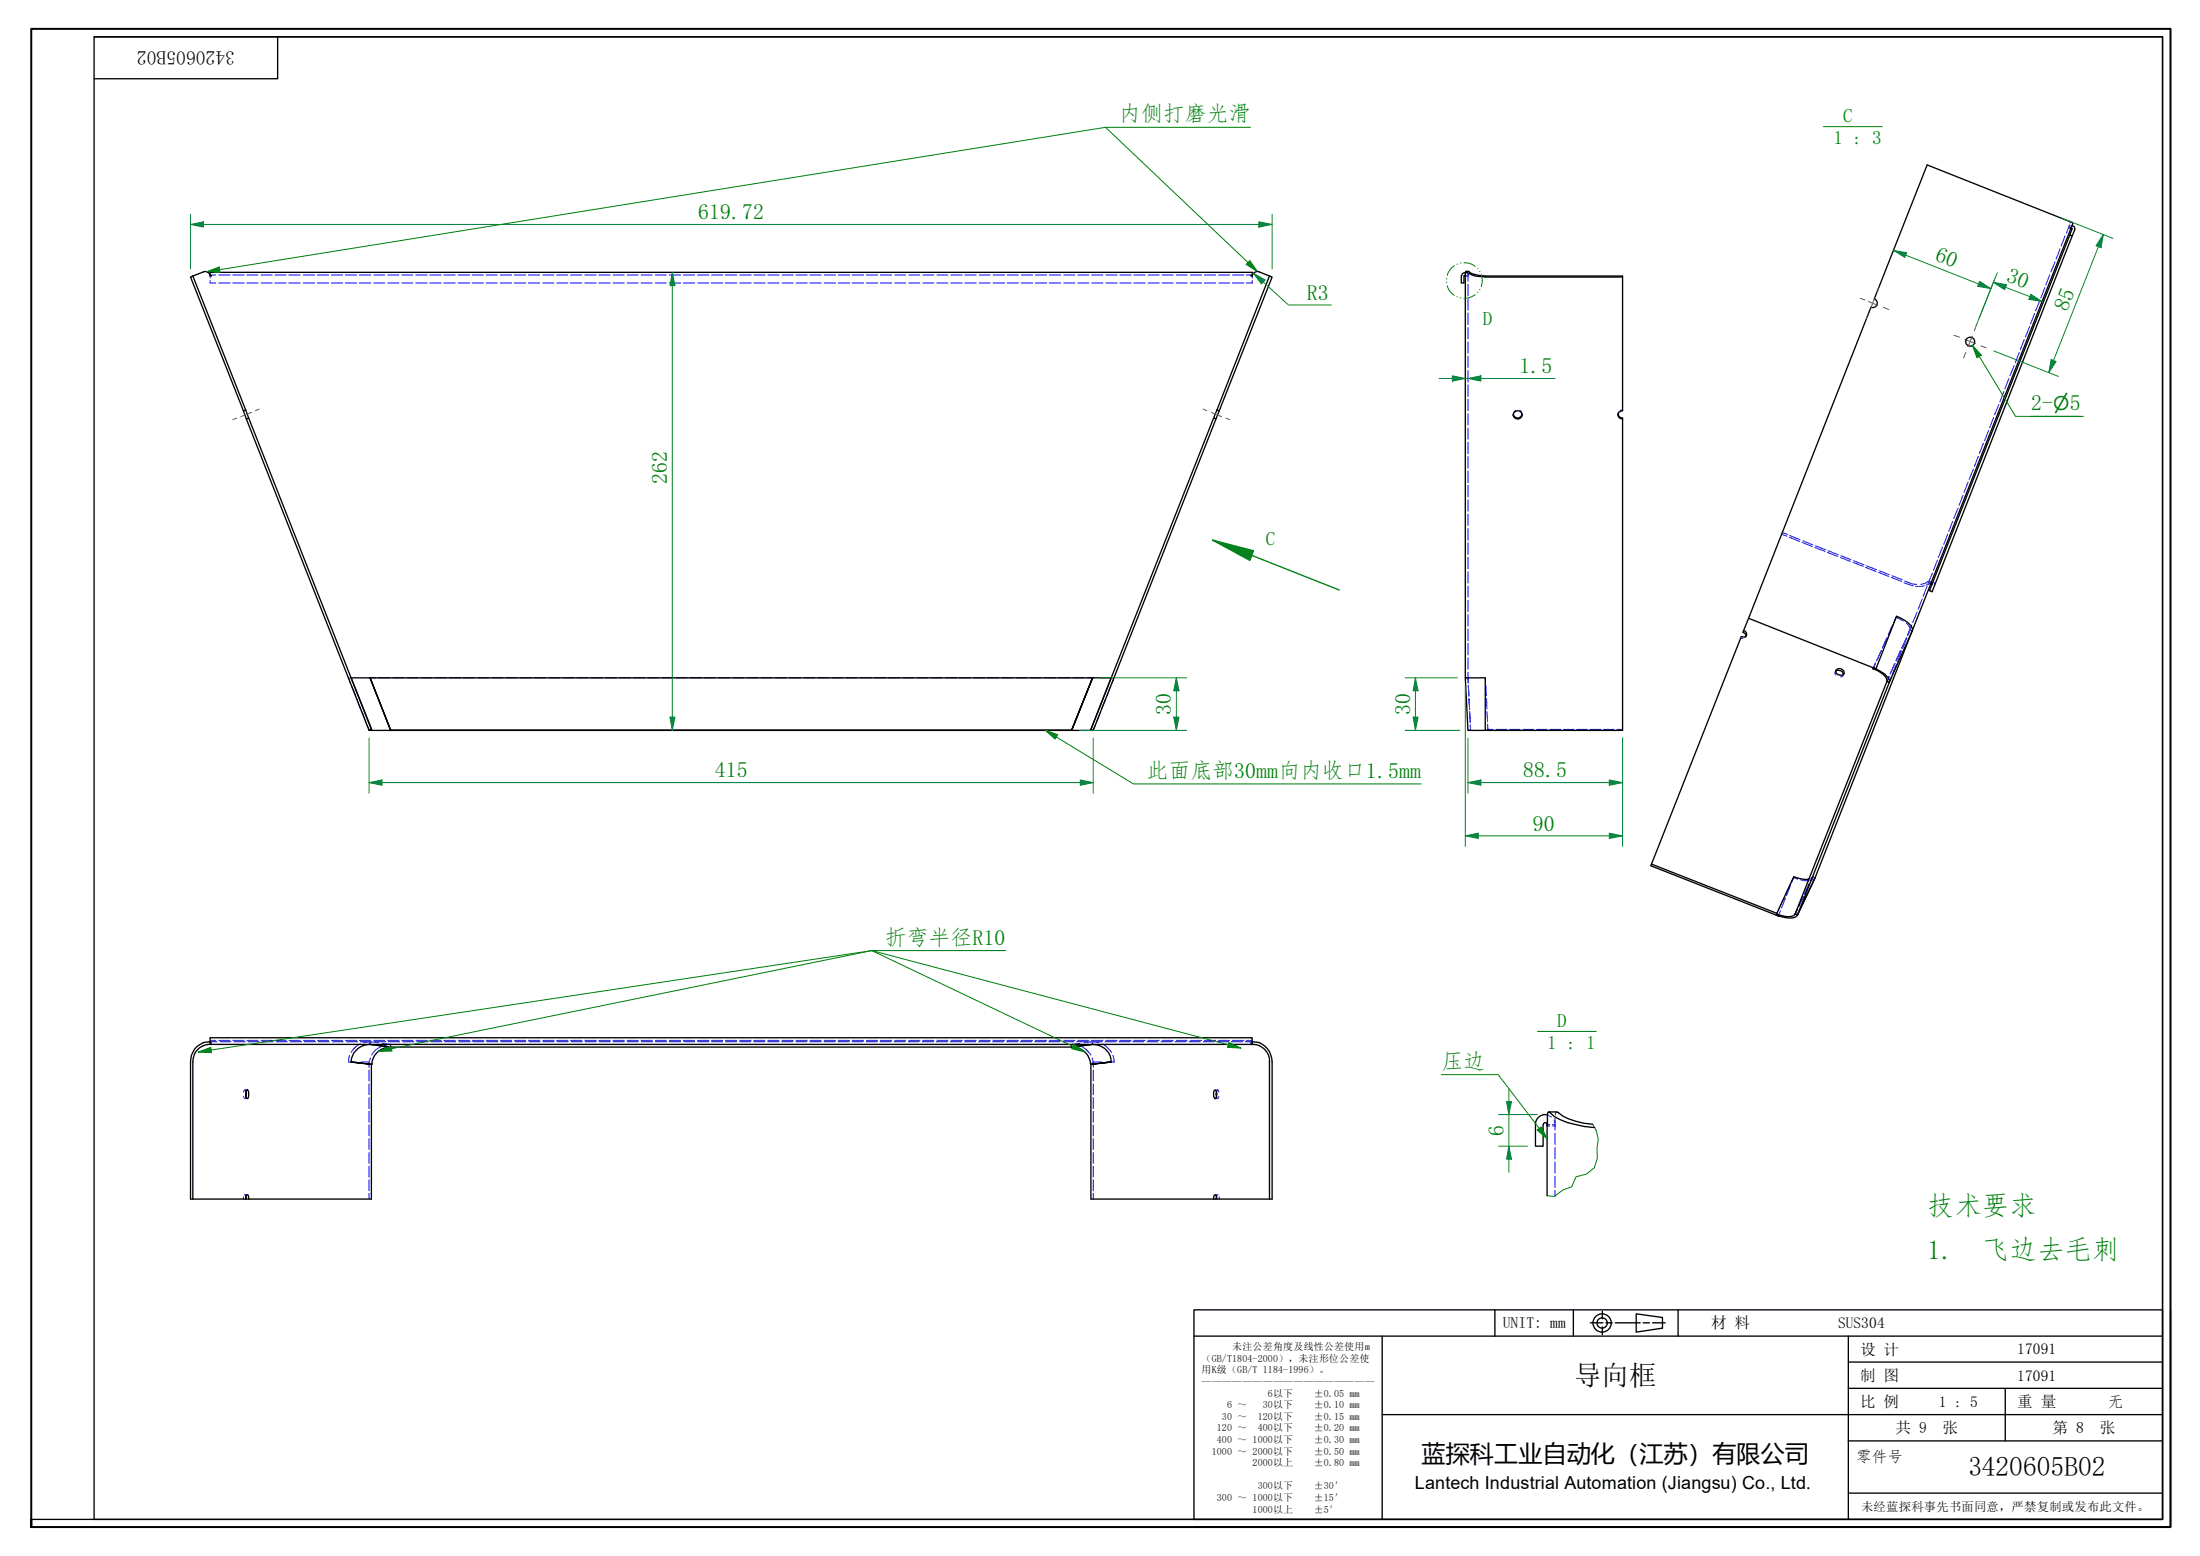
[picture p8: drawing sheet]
<svg xmlns="http://www.w3.org/2000/svg" width="420mm" height="297mm" viewBox="0 0 420 297" stroke-linecap="round" stroke-linejoin="round" font-family="sans-serif">
<g fill="none" stroke="#00f" stroke-width=".19">
<path d="M40.1 53.6v.4h1.1M40.1 52.6v.5M40.1 52.5h1.1M41.8 54h2.1M41.8 52.5h2.1M44.4 54h2.2M44.4 52.5h2.2M47.1 54h2.2M47.1 52.5h2.2M49.8 54h2.2M49.8 52.5h2.2M52.5 54h2.2"/>
<path d="M52.5 52.5h2.2M55.2 54h2.1M55.2 52.5h2.1M57.9 54h2.2M57.9 52.5h2.2M60.6 54h2.1M60.6 52.5h2.1M63.3 54h2.1M63.3 52.5h2.1M66 54h2.1M66 52.5h2.1M68.6 54h2.2"/>
<path d="M68.6 52.5h2.2M71.4 54h2.1M71.4 52.5h2.1M74 54h2.2M74 52.5h2.2M76.7 54h2.2M76.7 52.5h2.2M79.4 54h2.2M79.4 52.5h2.2M82.1 54h2.2M82.1 52.5h2.2M84.8 54h2.1"/>
<path d="M84.8 52.5h2.1M87.5 54h2.2M87.5 52.5h2.2M90.2 54h2.1M90.2 52.5h2.1M92.8 54h2.2M92.8 52.5h2.2M95.6 54h2.1M95.6 52.5h2.1M98.2 54h2.2M98.2 52.5h2.2M100.9 54h2.2"/>
<path d="M100.9 52.5h2.2M103.6 54h2.2M103.6 52.5h2.2M106.3 54h2.2M106.3 52.5h2.2M109 54h2.1M109 52.5h2.1M111.7 54h2.2M111.7 52.5h2.2M114.4 54h2.1M114.4 52.5h2.1M117.1 54h2.1"/>
<path d="M117.1 52.5h2.1M119.8 54h2.1M119.8 52.5h2.1M122.4 54h2.2M122.4 52.5h2.2M125.2 54h2.1M125.2 52.5h2.1M127.8 54h2.2M127.8 52.5h2.2M130.5 54h2.2M130.5 52.5h2.2M133.2 54h2.2"/>
<path d="M133.2 52.5h2.2M135.9 54h2.1M135.9 52.5h2.1M138.6 54h2.1M138.6 52.5h2.1M141.3 54h2.1M141.3 52.5h2.1M144 54h2.1M144 52.5h2.1M146.6 54h2.2M146.6 52.5h2.2M149.4 54h2.1"/>
<path d="M149.4 52.5h2.1M152 54h2.2M152 52.5h2.2M154.7 54h2.1M154.7 52.5h2.1M157.4 54h2.2M157.4 52.5h2.2M160.1 54h2.1M160.1 52.5h2.1M162.8 54h2.1M162.8 52.5h2.1M165.5 54h2.1"/>
<path d="M165.5 52.5h2.1M168.1 54h2.2M168.1 52.5h2.2M170.9 54h2.1M170.9 52.5h2.1M173.5 54h2.2M173.5 52.5h2.2M176.2 54h2.2M176.2 52.5h2.2M178.9 54h2.1M178.9 52.5h2.1M181.6 54h2.2"/>
<path d="M181.6 52.5h2.2M184.3 54h2.1M184.3 52.5h2.1M187 54h2.1M187 52.5h2.1M189.7 54h2.1M189.7 52.5h2.1M192.3 54h2.2M192.3 52.5h2.2M195.1 54h2.1M195.1 52.5h2.1M197.7 54h2.2"/>
<path d="M197.7 52.5h2.2M200.4 54h2.2M200.4 52.5h2.2M203.1 54h2.2M203.1 52.5h2.2M205.8 54h2.2M205.8 52.5h2.2M208.5 54h2.1M208.5 52.5h2.1M211.2 54h2.2M211.2 52.5h2.2M213.9 54h2.1"/>
<path d="M213.9 52.5h2.1M216.5 54h2.2M216.5 52.5h2.2M219.3 54h2.1M219.3 52.5h2.1M221.9 54h2.2M221.9 52.5h2.2M224.7 54h2.1M224.7 52.5h2.1M227.3 54h2.2M227.3 52.5h2.2M230 54h2.2"/>
<path d="M230 52.5h2.2M232.7 54h2.1M232.7 52.5h2.1M235.4 54h2.2M235.4 52.5h2.2M238.1 52.5h1M239.1 52.6v.5M239.1 53.6v.4h-1M279.8 52.7h.2M279.8 52.6h.2M279.8 52.1h.3M280.2 52.7h.2"/>
<path d="M280.2 52.6h.2M280.3 52.4l.1 .2M280.4 52.7v1M280.4 52.2v.4M280.4 52.6v.1M280.4 54.3v2.2M280.4 57v2.2M280.4 59.7v2.3M280.5 51.8l-.1 .2M388.6 59.9l-.8 1.9M389.6 57.4l-.9 2M390.5 54.9l-.7 2"/>
<path d="M391.5 52.4l-.8 2M392.5 50l-.8 1.9M393.4 47.5l-.7 2M394.4 45l-.8 2M395 43.4v.1M395 43.4l.2 .1M395 43.5h.2M395 43.5l-.3 1M395.2 42.9l-.1 .5M395.2 43.2l-.2 .2M395.3 42.2l.1 .4M395.3 43.6l.2 .1"/>
<path d="M395.4 43.5l.1 .1M395.4 43.1h.3M280.4 62.5v2.2M280.4 65.3v2.1M280.4 68v2.2M280.4 70.7v2.2M280.4 73.5v2.2M280.4 76.2v2.2M280.4 79v2.1M289 79v.1M289 79.2h.1M289.4 78.3l-.2 .3-.1 .5"/>
<path d="M290.3 78.3l.4 .7M290.7 79.2h.1M309 79v.1M309 79.2h.1M309.1 78.7v.4M309.9 78.3l-.5 .1M380.7 79.7l-.7 1.9M381.8 77.2l-.9 2M382.7 74.7l-.7 2M383.7 72.2l-.8 2M384.7 69.8l-.8 1.9M385.6 67.3l-.7 2"/>
<path d="M386.6 64.8l-.8 2M387.6 62.3l-.8 2M280.4 81.7v2.2M280.4 84.4v2.2M280.4 87.2v2.2M280.4 89.9v2.2M280.4 92.6v2.3M280.4 95.4v2.2M280.4 98.2v2.1M372.9 99.5l-.7 2M374 97l-.9 2M374.9 94.5l-.8 2"/>
<path d="M375.9 92.1l-.8 1.9M376.9 89.6l-.9 2M377.8 87.1l-.7 2M378.8 84.6l-.8 2M379.8 82.2l-.8 1.9M280.4 100.9v2.2M280.4 103.6v2.2M280.4 106.3v2.3M280.4 109.1v2.2M280.4 111.9v2.1M280.4 114.6v2.2M280.4 117.3v2.3"/>
<path d="M340.2 102l1 .3M340.4 101.6l1 .4M341.7 102.5l2 .9M341.8 102.2l2 .8M344.2 103.6l1.9 .7M344.3 103.2l1.9 .8M346.6 104.5l2 .8M346.7 104.2l2 .8M349 105.5l2 .7M349.1 105.1l2 .8M351.5 106.4l1.9 .8M351.6 106.1l1.9 .8"/>
<path d="M353.9 107.4l2 .7M354 107l2 .8M356.3 108.3l2 .8M356.4 108l2 .8M358.8 109.3l1.9 .7M358.9 109l1.9 .7M361.2 110.2l2 .8M361.3 109.9l2 .8M361.4 119.3l-.8 2M361.5 119.3l-.9 1.9M363.5 118.5l-1.4-.7-.4 1M363.6 111.2l1.8 .6"/>
<path d="M363.7 110.9a4.7 4.7 0 0 0 2.4 .7M364.1 119l.3 .2a.98 .98 0 0 1 .3 1.1M365.1 119.3l-.4 1M366.1 116.8l-.8 2M367.1 114.3l-.8 2M367.5 111.8l-.3 .1h-1.4M368 111.9l-.7 1.9M368.2 111.4h.1M368.2 111.4h.2M368.3 110.9l-.6 .5-.9 .2M368.3 111.3l-.1 .1M368.3 111.3l.1 .1"/>
<path d="M368.3 111.2l.2 .1M368.4 111l-.1 .3M368.4 110.9l.2 .1M368.6 111.4l.1 .2M368.6 111.5l.1 .1M368.6 111.4l.1 .1M368.7 111.5h.1M368.7 111.5v.1M368.7 111l-.4 .3M368.7 111h.2M368.8 111.1l-.9 .6M368.9 111.2l-.2 .2"/>
<path d="M369.1 109.4l-.9 2M369.3 111.2l.2 .4-.1 .2M370 106.9l-.7 2M371 104.4l-.8 2M372 102l-.8 1.9M66.7 129.4h-.2l.4 1M66.9 129.4h.2M67.1 130.9l.8 2M68.1 133.4l.8 2M69.2 135.9l.7 2M70.1 138.4l.4 1M70.7 129.4h.1"/>
<path d="M70.7 129.4h1.1M72.3 129.4h2.1M75 129.4h2.2M77.7 129.4h2.2M80.4 129.4h2.1M83.1 129.4h2.2M85.8 129.4h2.2M88.5 129.4h2.2M91.2 129.4h2.2M93.9 129.4h2.2M96.6 129.4h2.2M99.3 129.4h2.2"/>
<path d="M102 129.4h2.2M104.8 129.4h2.1M107.4 129.4h2.2M110.2 129.4h2.1M112.8 129.4h2.3M115.6 129.4h2.1M118.3 129.4h2.2M121 129.4h2.1M123.7 129.4h2.2M126.4 129.4h2.2M129.1 129.4h2.2M131.8 129.4h2.2"/>
<path d="M134.5 129.4h2.2M137.2 129.4h2.2M140 129.4h2.1M142.6 129.4h2.2M145.4 129.4h2.1M148 129.4h2.2M150.7 129.4h2.2M153.5 129.4h2.1M156.1 129.4h2.2M158.9 129.4h2.1M161.5 129.4h2.2M164.3 129.4h2.1"/>
<path d="M167 129.4h2.2M169.7 129.4h2.1M172.4 129.4h2.2M175.1 129.4h2.1M177.8 129.4h2.2M180.5 129.4h2.2M183.2 129.4h2.2M185.9 129.4h2.2M188.6 129.4h2.2M191.3 129.4h2.2M194.1 129.4h2.1M196.7 129.4h2.2"/>
<path d="M199.5 129.4h2.1M202.1 129.4h2.2M204.9 129.4h2.1M207.6 129.4h1.1M208.7 129.4h.1M209.2 138.4l-.4 1M210.2 135.9l-.8 2M211.2 133.4l-.8 2M212.2 130.9l-.8 2M212.2 129.4h.2M212.6 129.4h.2l-.5 1M279.8 129.4h.2"/>
<path d="M280.2 129.4h.2M280.4 120.1v2.2M280.4 122.8v2.2M280.4 125.6v2.1M280.4 128.3v1.1M280.4 129.4v1M280.4 130.9l.1 2M280.5 133.4l.2 2M280.5 139.4h-.1M280.7 139.4h.2M280.7 135.9l.1 2M280.8 138.4l.1 1"/>
<path d="M283.7 139.4h.1M283.7 129.4v1M283.8 130.9v1.9M283.9 133.3l.1 2M284 135.8l.1 1.9M284 139.4h.2M284.1 138.2l.1 1.1M284.2 139.4h.1M284.2 139.2h1M285.7 139.2h2.1M288.3 139.2h2M290.8 139.2h2.1"/>
<path d="M293.4 139.2h2.1M296 139.2h2.1M298.6 139.2h2M301.1 139.2h2M303.7 139.2h2.1M306.3 139.2h2M308.8 139.2h1.1M332.4 121.8l.5 .1M333.4 121.4l-.2 .4M333.4 121.5v.1M333.6 121.3h-.1M350.5 128.2v.1"/>
<path d="M350.6 128.1a.52 .52 0 0 0 0 .8M350.6 128v.1M352 128.7l-.1 .4-.4 .1M352 128.8v.1M352.2 128.6l-.1 .1M358.1 126.7l-.4 1M358.2 126.5l-.4 1M359.3 124.2l-.9 2M359.3 124.1l-.8 1.9M360.4 130.1h.1M360.4 130.1l.1 .1M360.4 121.8l-.9 1.9"/>
<path d="M360.4 121.7l-.9 1.9M360.8 129.1l-.4 1M361.2 129.3l-.4 1-.1-.1M361.9 126.7l-.9 1.9M362.1 126.2l.9-2-.9 2M362.2 126.8l-.8 2M363.2 124.3l-.8 2M364.1 121.7l-.9 2M364.2 121.8l-.9 2M364.7 120.3h.1M364.7 120.3h.2zM364.7 120.3l-.4 1z"/>
<path d="M364.7 120.3l-.3 1M365.1 120.4h.1M339.2 174.5l.1 .2M339.3 174.4h.1M339.7 174.8h.1M339.7 174.9h.1M339.8 173.4l-.5 1.1M340 173.8l-.3 1h-.2M340.9 171.1l-.9 1.9M341 171.4l-.8 1.9M341.9 169l-.7 1.9M341.9 168.8l-.8 1.8"/>
<path d="M342.6 167.4l-.5 .9M343.3 173.5l-.5 1 .5-.9M343.3 167.8l-.8-.2-.4 .9M343.8 167.9l1.7 .2M344.4 171.2l-.9 1.9M344.4 171.1l-.9 1.9M345.5 168.8l-.9 1.9M345.8 167.8h-.4M346.2 167.3l.1 .1h-.1l-.4 .9 .4-.9-.2 .2M346.5 167.5l.1 .1-.1 .2-.6 .3M40.1 198.6h1.1M40.2 199.2v.2"/>
<path d="M40.3 198.9h-.2l.1 .2M40.4 199.2v.2M41.5 198.9h-1.2l.1 .2M41.8 198.6h2.1M42 198.9h2.1M44.4 198.6h2.2M44.7 198.9h2.2M47.1 198.6h2.2M47.4 198.9h2.1M49.8 198.6h2.2M50 198.9h2.2M52.5 198.6h2.2"/>
<path d="M52.8 198.9h2.1M55.2 198.6h2.1M55.4 198.9h2.2M57.9 198.6h2.2M58.1 198.9h2.2M60.6 198.6h2.1M60.8 198.9h2.1M63.3 198.6h2.1M63.5 198.9h2.1M66 198.6h2.1M66.2 198.9h2.1M68.6 198.6h2.2"/>
<path d="M68.8 199.3a3.2 3.2 0 0 0-1.7 1.6M68.8 198.9h2.2M70.7 198.9l-1.3 .2M70.7 199.2v.2zM70.7 198.9l1.6 .2M70.7 198.9v.2M71.4 198.6h2.1M71.5 198.9h2.2M72.8 199.8a3.5 3.5 0 0 0-1.8 1.6M73 199.2l1.6 .2M74 198.6h2.2M74.2 198.9h2.1"/>
<path d="M74.6 199.4l-1.2 .2M74.6 199.4v.2M74.6 199.7v.2M76.7 198.6h2.2M76.9 198.9h2.2M79.4 198.6h2.2M79.6 198.9h2.1M82.1 198.6h2.2M82.2 198.9h2.2M84.8 198.6h2.1M84.9 198.9h2.2M87.5 198.6h2.2"/>
<path d="M87.6 198.9h2.2M90.2 198.6h2.1M90.3 198.9h2.2M92.8 198.6h2.2M93 198.9h2.1M95.6 198.6h2.1M95.6 198.9h2.2M98.2 198.6h2.2M98.4 198.9h2.1M100.9 198.6h2.2M101 198.9h2.2M103.6 198.6h2.2"/>
<path d="M103.7 198.9h2.2M106.3 198.6h2.2M106.4 198.9h2.1M109 198.6h2.1M109.1 198.9h2.1M111.7 198.6h2.2M111.8 198.9h2.1M114.4 198.6h2.1M114.4 198.9h2.2M117.1 198.9h2.2M117.1 198.6h2.1M119.8 198.6h2.1"/>
<path d="M119.8 198.9h2.1M122.4 198.6h2.2M122.5 198.9h2.2M125.2 198.9h2.1M125.2 198.6h2.1M127.8 198.9h2.2M127.8 198.6h2.2M130.5 198.6h2.2M130.6 198.9h2.1M133.2 198.9h2.2M133.2 198.6h2.2M135.9 198.9h2.1"/>
<path d="M135.9 198.6h2.1M138.6 198.9h2.1M138.6 198.6h2.1M141.3 198.9h2.1M141.3 198.6h2.1M144 198.9h2.1M144 198.6h2.1M146.6 198.9h2.2M146.6 198.6h2.2M149.3 198.9h2.1M149.4 198.6h2.1M152 198.9h2.1"/>
<path d="M152 198.6h2.2M154.7 198.9h2.1M154.7 198.6h2.1M157.4 198.9h2.1M157.4 198.6h2.2M160 198.9h2.2M160.1 198.6h2.1M162.8 198.9h2M162.8 198.6h2.1M165.4 198.9h2.2M165.5 198.6h2.1M168.1 198.9h2.1"/>
<path d="M168.1 198.6h2.2M170.8 198.9h2.1M170.9 198.6h2.1M173.5 198.9h2.1M173.5 198.6h2.2M176.1 198.9h2.2M176.2 198.6h2.2M178.8 198.9h2.2M178.9 198.6h2.1M181.5 198.9h2.1M181.6 198.6h2.2M184.2 198.9h2.1"/>
<path d="M184.3 198.6h2.1M186.9 198.9h2.1M187 198.6h2.1M189.5 198.9h2.2M189.7 198.6h2.1M192.2 198.9h2.2M192.3 198.6h2.2M194.9 198.9h2.1M195.1 198.6h2.1M197.6 198.9h2.2M197.7 198.6h2.2M200.3 198.9h2.1"/>
<path d="M200.4 198.6h2.2M202.9 198.9h2.2M203.1 198.6h2.2M204.7 199.4l1.2 .2M204.7 199.4v.2M204.7 199.7v.2M205.6 198.9h2.2M205.8 198.6h2.2M206.2 199.2l-1.5 .2M206.5 199.8a4.3 4.3 0 0 1 1.8 1.6M207.1 199.1l1.6-.2v.2v-.2l1.2 .2M208.3 198.9h2.2"/>
<path d="M208.5 198.6h2.1M208.7 199.2v.2zM210.4 199.3a3.5 3.5 0 0 1 1.9 1.6M211 198.9h2.2M211.2 198.6h2.2M213.7 198.9h2.1M213.9 198.6h2.1M216.3 198.9h2.2M216.5 198.6h2.2M219.1 198.9h2.1M219.3 198.6h2.1M221.7 198.9h2.2"/>
<path d="M221.9 198.6h2.2M224.4 198.9h2.2M224.7 198.6h2.1M227.1 198.9h2.1M227.3 198.6h2.2M229.8 198.9h2.1M230 198.6h2.2M232.5 198.9h2.1M232.7 198.6h2.1M235.1 198.9h2.2M235.4 198.6h2.2M237.8 198.9h1.2"/>
<path d="M238.1 198.6h1M238.9 199.2v.2h.1M239 198.9h-.1v.2M239.1 198.9h.1M239.1 198.9v.2M239.1 199.2v.2M46.5 209.3l.3 .4 .2-.3M46.7 209.7h.2M46.7 208.1h.2M47 208.3l-.1-.2h-.2l-.2 .4M47.1 209.7h.1M47.1 208.1h.1"/>
<path d="M66.7 201.5l-.2 1.2h1.6M69 202.7h1.5v.2M70.5 203.2h.2zM70.5 202.7v1.1M70.5 204.3v2.1M70.5 206.9v2.1M70.5 209.5v2.1M70.5 212.1v2.1M70.5 214.7v2.1M70.5 217.3v2.1M70.7 202l-.2 1.2M70.8 203.2h.1h-.1"/>
<path d="M208.3 203.2h.2M208.6 202l.2 1.2M208.7 203.2h.1h-.1M208.8 203.2h.1M208.8 204.3v2.1M208.8 206.9v2.1M208.8 209.5v2.1M208.8 212.1v2.1M208.8 214.7v2.1M208.8 217.3v2.1M210.4 202.7h-1.6v1.1M212.5 201.5l.3 1.2h-1.6"/>
<path d="M232.1 209.7h.1M232.1 208.1h.1M232.3 208.3l.3-.2 .2 .4M232.4 209.7h.1M232.4 208.1h.1M232.8 209.3l-.3 .4-.2-.3M295.5 214.9h.5M295.5 214.7h.5M295.5 212.8l.8 .4M296.5 214.9h.5M296.5 214.7h.5M296.8 213.9l.2 .8"/>
<path d="M297 213.5v.9M297 214.7v1.1M297 216.3v2.2M297 219.1v2.1M297.3 212.3l-.2 .1v.4M46.5 228.5v.4M46.9 228.1h-.2l.3 .2M47.1 228.1h.1M70.5 220v2.1M70.5 222.6v2.1M70.5 225.2v2.1M70.5 227.8v1.1"/>
<path d="M208.8 220v2.1M208.8 222.6v2.1M208.8 225.2v2.1M208.8 227.8v1.1M232.1 228.1h.1M232.4 228.1h.1M232.6 228.1l-.3 .2M232.8 228.5l.1 .4M297 221.8v2.2M297 224.5v2.2M297 227.3v1"/>
</g>
<g fill="none" stroke="#000" stroke-width=".25">
<path d="M36.8 52.7l2-.8a1.04 1.04 0 0 1 1.4 .8l.2-.1h-.3v-.6h199v.6h-.2l.2 .1a.99 .99 0 0 1 1.4-.8l1.9 .8M36.8 52.7l-.4 .2 10.1 25.5M36.8 52.7l10.1 25.6M279.1 52.6v1.4h.5v-1.4M279.7 52.7h.1M279.9 52.1l-.5 .1-.3 .5M280 51.8h.5a4.3 4.3 0 0 0 3.2 .9h26.2v25.7a.8 .8 0 0 0-.9 .8 .8 .8 0 0 0 .9 .8M309.9 52.9h-26.2a6.6 6.6 0 0 1-3.8-1l-.1 77.5h3.9v10M357.9 57.1l10.1-25.6 27.9 11-30.7 77.9M358 57.1a.86 .86 0 0 1 .5 1.1 .86 .86 0 0 1-1.2 .5l-23.4 59.3M395.3 44.9l-26.8 67.9 .5 .2 26.7-67.9M395.5 43.6v.1"/>
<path d="M395.5 43.7h.1M395.7 43.1a.57 .57 0 0 1 .5 .8l-.5 1.2-.4-.2 .4-1.2v-.2l-.2 .1M46.5 78.4l.4-.1 .6 1.5-.4 .2zM47.5 79.8l23.4 59.4-.4 .2-23.4-59.4M231.8 79.8l-23.5 59.4 .5 .2 23.4-59.4M232.4 78.3l10-25.6 .6 .2-10.1 25.5M232.4 78.3l-.6 1.5 .4 .2 .7-1.6M232.4 78.3l.5 .1M289.1 79.1a.84 .84 0 0 0 .8 .7 .84 .84 0 0 0 .8-.7M309.1 79.1a.76 .76 0 0 0 .8 .7v59.6h-26.2M333.9 118l24.4 9.7 3.9-10a4.4 4.4 0 0 1 3.1 2.5l-.1 .2M333.9 118l-.9 2.4"/>
<path d="M368.7 111.5h.3v.1M70.7 129.4h-3.6l4 10h-.6M70.7 129.4l3.9 10h-3.5M70.7 129.4h.1M70.7 129.4l3.9 10M70.7 129.4h138M74.6 139.4h.1M74.6 139.4h133.7M74.6 139.4h130.1M204.7 139.4h.1M208.7 129.4h.1M208.7 129.4l-4 10"/>
<path d="M208.7 129.4l-4 10 4-10h3.5l-3.9 10h.5M279.8 129.4l.6 10h3.3M333 120.4a.65 .65 0 0 1 .6 .9 .65 .65 0 0 1-1.1 .2l-17.1 43.5M333 120.4l-.1 .3a.77 .77 0 0 1 .5 .7M350.6 128.1a.96 .96 0 0 1 1.4 .6M350.8 127.8a.81 .81 0 0 1 1 0 .81 .81 0 0 1 .2 1 .96 .96 0 0 1-1.4-.8zM360.4 130.1v-.3a3.6 3.6 0 0 0-2.7-2.1l.1-.2 1.2 .6a3.7 3.7 0 0 1 1.9 1.9l-17.6 44.7M360.4 130.1l-17.6 44.4M365.2 120.4l-4.4 9.9-.4-.2M365.2 120.4l-18.6 47.2M315.4 165l23.9 9.4M315.4 165l-.1 .3 24.4 9.6"/>
<path d="M339.3 174.5l1.6 .4 .9 .1a1.14 1.14 0 0 0 1-.5M339.7 174.9h.1M342.8 174.5l.5 .2M345.4 167.8h-1.2l-1.6-.4-3.4 7.3 2.4 .5a1.64 1.64 0 0 0 1.7-.5M346.6 167.6l-3.3 7.1M346.6 167.6l-3.3 7.1-.5-.2M40.1 198.9a3.6 3.6 0 0 0-3.7 3.8v26.2h10.5a.6 .6 0 0 1 .3-.8 .68 .68 0 0 1 .3 .8M40.4 199.4h-.3v-1.3h199v1.3M70.7 199.4a3.5 3.5 0 0 0-3.6 3.3M70.7 199.4l3.9 .5a3.4 3.4 0 0 0-3.5 3.3M70.7 199.4l3.9 .5h130.1M204.7 199.9a3.4 3.4 0 0 1 3.6 3.3"/>
<path d="M208.7 199.4a3.4 3.4 0 0 1 3.5 3.3M208.7 199.4l-4 .5M239.1 198.9h.4a3.5 3.5 0 0 1 3.4 3.1l.1 26.9h-10.6l-.1-.6-.2-.2a.6 .6 0 0 0-.3 .8M239.1 199.4h.1M47 208.3l.2-.2a1.47 1.47 0 0 1 0 1.6 1.27 1.27 0 0 1-.2-1.4zM47 208.3v1.1M67.1 202.7l4 .5zM70.9 203.2v25.7h-23.8l-.1-.6M208.3 203.2l3.9-.5zM208.3 203.2v25.7h23.9l.1-.6M232 208.1h.1a1.23 1.23 0 0 1 0 1.6 1.19 1.19 0 0 1-.1-1.6zM232.3 208.3l-.1 .6 .1 .5"/>
<path d="M294.8 214.6a.35 .35 0 0 1 .3-.3 .35 .35 0 0 1 .4 .3v13.7M295.5 214.7v.2v-2.1l.2-.5h.2a8 8 0 0 0 5 2.4l1.7 .4 1.9 .2M295.5 212.8a1.87 1.87 0 0 0-2.3 1.8v4.2h1.5v-4.1M295.8 212.3h1.7a11 11 0 0 0 6.7 2.3M36.8 228.9v-26.2a3.3 3.3 0 0 1 3.6-3.3h199.1a3.2 3.2 0 0 1 2.9 3.3v26.2"/>
<circle cx="289.8" cy="79.2" r=".83"/>
<circle cx="376.3" cy="65.2" r=".86"/>
</g>
<path d="M348.2 24.2h11.3M293.6 196.9h11.3" fill="none" stroke="#008000" stroke-width=".19"/>
<path d="M304.2 214.6a5.1 5.1 0 0 1 .8 4.6l.1 1.9-.6 1.8-1.5 1.2-2 .5-.8 2-1.8 .6-1.5 1.2-1.4-.1" fill="none" stroke="#008000" stroke-width=".19"/>
<path d="M231.6 103.1l7.5 2.9" fill="none" stroke="#008000" stroke-width=".25"/>
<path d="M231.6 103.1l7.8 2-.7 1.9z" fill="#008000"/>
<path d="M231.6 103.1l7.8 2-.7 1.9zM239.1 106l16.7 6.6" fill="none" stroke="#008000" stroke-width=".25"/>
<g fill="none" stroke="#008000" stroke-width=".19">
<path d="M276.3 53.1v.2M276.3 53.8v.2M276.4 54.5a2.67 2.67 0 0 0 1.3 1.9M277.7 50.7a3.1 3.1 0 0 0-1.3 1.9M278.3 56.6v.1M278.3 50.4v.1M278.9 50.2h.1M278.9 56.9h.1M279.6 50.2a3.4 3.4 0 0 1 2.1 .6M281.7 56.2a3.3 3.3 0 0 1-2.1 .7M282.2 51.2l.1 .1M282.3 55.8l-.1 .1"/>
<path d="M282.6 51.8v.1M282.6 55.2v.1M282.9 52.4a3.5 3.5 0 0 1 0 2.3"/>
</g>
<path d="M6 291.5v-1.4v1.4M6 290.1v-284.6h408.5v286h-408.5" fill="none" stroke="#000" stroke-width=".38"/>
<path d="M18 7h395v283.1h-395zM18 7h395M53 7v8h-35M413 7v283.1h-407" fill="none" stroke="#000" stroke-width=".25"/>
<g fill="none" stroke="#000" stroke-width=".25">
<path d="M228 250h185v40.1h-185zM228 255.1h185M264 255.1v35M285.5 250v5.1M300.5 250v5.1M303.7 252.5h2.4M306 250.3v1.5M306 253.3v1.5M306.7 252.5h1.2M308.5 252.5h4.7M312.5 250.8l5 .7v2l-5 .8zM313.8 252.5h1.2"/>
<path d="M315.6 252.5h2.4M320.5 250v5.1M353 255.1v35M414.5 250v41.5h-186.5M264 270.1h149M353 275.1h60M353 265h60M353 260h60M383 265v10.1M353 285h60"/>
<circle cx="306" cy="252.6" r="1.75"/>
<circle cx="306" cy="252.6" r=".98"/>
</g>
<path d="M45.2 79.8l-.8 .3M46.9 79.2l-.9 .4M48 78.7l-.9 .4M49.5 78.1l-.7 .3M229.7 78.1l.8 .3M231.3 78.7l.9 .4M232.4 79.2l.9 .4M234.1 79.8l.8 .3" fill="none" stroke="#f00" stroke-width=".19"/>
<g fill="none" stroke="#f00" stroke-width=".19">
<path d="M355.3 56.9l.8 .4M356.8 59.9l-.4 1M356.9 57.6l.7 .3M357.6 57.9l-.3 1M357.6 57.9l1 .4M358.1 56.8l-.5 1.1M358.8 54.8l-.3 1M359.7 58.7l1 .4M373.1 64l1.1 .4M375.2 64.8l2.1 .8M375.4 67.3l-.4 1M376.7 64.2l-.8 2"/>
<path d="M377.4 62.1l-.3 1.1M378.3 66l1 .4"/>
</g>
<path d="M401.7 44.8l-1 2.3" fill="none" stroke="#00803f" stroke-width=".19"/>
<path d="M401.7 44.8l-.4 2.5-1-.4z" fill="#00803f"/>
<path d="M401.7 44.8l-.4 2.5-1-.4zM392.2 68.8l-.9 2.3" fill="none" stroke="#00803f" stroke-width=".19"/>
<path d="M391.7 68.6l1 .4-1.4 2.1z" fill="#00803f"/>
<path d="M393.8 41.6l9.7 3.9M400.7 47.1l-8.5 21.7M380.7 67l12.4 4.9M391.7 68.6l1 .4-1.4 2.1z" fill="none" stroke="#00803f" stroke-width=".19"/>
<path d="M376.7 65.9l1.3 2.2M387.9 79.5h9.5" fill="none" stroke="#008000" stroke-width=".19"/>
<path d="M376.7 65.9l1.7 1.9-.8 .5z" fill="#008000"/>
<path d="M376.7 65.9l1.7 1.9-.8 .5zM378 68.1l6.9 11.4h13" fill="none" stroke="#008000" stroke-width=".19"/>
<path d="M280.4 72.2h2.4" fill="none" stroke="#00803f" stroke-width=".19"/>
<path d="M280.4 72.2l2.4-.5v1.1z" fill="#00803f"/>
<path d="M277.4 72.2h2.4M280.4 72.2l2.4-.5v1.1z" fill="none" stroke="#00803f" stroke-width=".19"/>
<path d="M277.4 71.7l2.4 .5-2.4 .6z" fill="#00803f"/>
<path d="M274.8 72.2h2.6M277.4 71.7l2.4 .5-2.4 .6zM279.8 72.2h.6M282.8 72.2h14.2M288.2 218.8v2.5" fill="none" stroke="#00803f" stroke-width=".19"/>
<path d="M288.2 218.8l.5 2.5h-1z" fill="#00803f"/>
<path d="M288.2 218.8l.5 2.5h-1zM288.2 210.3v2.5" fill="none" stroke="#00803f" stroke-width=".19"/>
<path d="M287.7 210.3h1l-.5 2.5z" fill="#00803f"/>
<path d="M286.2 218.8h5.5M286.2 212.8h7.4M287.7 210.3h1l-.5 2.5zM288.2 207.8v2.5M288.2 212.8v6M288.2 221.3v2.5" fill="none" stroke="#00803f" stroke-width=".19"/>
<path d="M293.9 215.4l1.6 2" fill="none" stroke="#008000" stroke-width=".19"/>
<path d="M293.6 215.7l.8-.6 1.1 2.3z" fill="#008000"/>
<path d="M275.3 205.2h10.8l7.8 10.2M293.6 215.7l.8-.6 1.1 2.3z" fill="none" stroke="#008000" stroke-width=".19"/>
<path d="M36.4 42.8h2.5" fill="none" stroke="#00803f" stroke-width=".19"/>
<path d="M36.4 42.8l2.5-.5v1.1z" fill="#00803f"/>
<path d="M36.4 42.8l2.5-.5v1.1zM240.4 42.8h2.6" fill="none" stroke="#00803f" stroke-width=".19"/>
<path d="M240.4 42.3l2.6 .5-2.6 .6z" fill="#00803f"/>
<path d="M36.4 40.9v10.5M38.9 42.8h201.5M240.4 42.3l2.6 .5-2.6 .6zM243 40.9v10.5M70.5 149.4h2.5" fill="none" stroke="#00803f" stroke-width=".19"/>
<path d="M70.5 149.4l2.5-.5v1z" fill="#00803f"/>
<path d="M70.5 149.4l2.5-.5v1zM206.3 149.4h2.5" fill="none" stroke="#00803f" stroke-width=".19"/>
<path d="M206.3 148.9l2.5 .5-2.5 .5z" fill="#00803f"/>
<path d="M128.4 136.9v2.5M70.5 140.9v10.5M73 149.4h133.3M206.3 148.9l2.5 .5-2.5 .5zM208.8 140.9v10.5" fill="none" stroke="#00803f" stroke-width=".19"/>
<path d="M128 136.9h.9l-.5 2.5z" fill="#00803f"/>
<path d="M128.4 52v2.5M128 136.9h.9l-.5 2.5z" fill="none" stroke="#00803f" stroke-width=".19"/>
<path d="M128.4 52l.5 2.5h-.9z" fill="#00803f"/>
<path d="M128.4 52l.5 2.5h-.9zM128.4 54.5v82.4M387.7 56.6l2.3 1" fill="none" stroke="#00803f" stroke-width=".19"/>
<path d="M387.9 56.2l2.1 1.4-2.5-.5z" fill="#00803f"/>
<path d="M380.7 53.9l2.3 .9M387.9 56.2l2.1 1.4-2.5-.5z" fill="none" stroke="#00803f" stroke-width=".19"/>
<path d="M380.7 53.9l2.5 .4-.4 1z" fill="#00803f"/>
<path d="M377.9 54.2l2.3 .9M380.7 53.9l2.5 .4-.4 1zM381.4 52.1l-3.4 8.6M383 54.8l4.7 1.8" fill="none" stroke="#00803f" stroke-width=".19"/>
<path d="M378.1 53.7l2.1 1.4-2.5-.4z" fill="#00803f"/>
<path d="M361.6 47.8l2.3 .9M378.1 53.7l2.1 1.4-2.5-.4z" fill="none" stroke="#00803f" stroke-width=".19"/>
<path d="M361.6 47.8l2.5 .4-.3 .9z" fill="#00803f"/>
<path d="M361.6 47.8l2.5 .4-.3 .9zM363.9 48.7l14 5.5M380.9 53.3l-3.5 8.8" fill="none" stroke="#00803f" stroke-width=".19"/>
<path d="M74.7 200.2l-2.4 .5" fill="none" stroke="#008000" stroke-width=".19"/>
<path d="M72.3 200.7l2.3-1 .3 .9z" fill="#008000"/>
<path d="M166.5 181.5l-91.8 18.7M40.3 200.5l-2.5 .3M72.3 200.7l2.3-1 .3 .9z" fill="none" stroke="#008000" stroke-width=".19"/>
<path d="M37.8 200.8l2.5-.9 .1 1.1z" fill="#008000"/>
<path d="M166.5 181.5l-126.2 19M204.9 199.8l2.3 1M37.8 200.8l2.5-.9 .1 1.1z" fill="none" stroke="#008000" stroke-width=".19"/>
<path d="M205.1 199.3l2.1 1.5-2.5-.6z" fill="#008000"/>
<path d="M166.5 181.5l38.4 18.3M205.1 199.3l2.1 1.5-2.5-.6zM234.6 199.4l2.4 .7" fill="none" stroke="#008000" stroke-width=".19"/>
<path d="M234.7 199l2.3 1.1-2.6-.2z" fill="#008000"/>
<path d="M192.1 181.5h-25.6l68.1 17.9M234.7 199l2.3 1.1-2.6-.2z" fill="none" stroke="#008000" stroke-width=".19"/>
<path d="M239.4 52.2l1.8 1.6" fill="none" stroke="#00803f" stroke-width=".19"/>
<path d="M239.4 52.2l2.2 1.3-.7 .7z" fill="#00803f"/>
<path d="M239.4 52.2l2.2 1.3-.7 .7zM241.2 53.8l-1-1 5.9 5.4h8.2" fill="none" stroke="#00803f" stroke-width=".19"/>
<path d="M41.9 51.5l-2.4 .4" fill="none" stroke="#008000" stroke-width=".19"/>
<path d="M39.5 51.9l2.3-.9 .2 1z" fill="#008000"/>
<path d="M211.1 24.3l-169.2 27.2M39.5 51.9l2.3-.9 .2 1z" fill="none" stroke="#008000" stroke-width=".19"/>
<path d="M238.7 49.8l1.5 2-2.2-1.3z" fill="#008000"/>
<path d="M238.8 24.3h-27.7l28.9 27.4M240 51.7l-1.3-1.9-.7 .7 2 1.2" fill="none" stroke="#008000" stroke-width=".19"/>
<path d="M224.7 129.4v2.5" fill="none" stroke="#00803f" stroke-width=".19"/>
<path d="M224.7 129.4l.5 2.5h-1z" fill="#00803f"/>
<path d="M224.7 129.4l.5 2.5h-1zM224.7 136.9v2.5" fill="none" stroke="#00803f" stroke-width=".19"/>
<path d="M224.2 136.9h1l-.5 2.5z" fill="#00803f"/>
<path d="M206.2 139.4h20.4M210.1 129.4h16.5M224.2 136.9h1l-.5 2.5zM224.7 131.9v5M280.4 149.4h2.4" fill="none" stroke="#00803f" stroke-width=".19"/>
<path d="M280.4 149.4l2.4-.5v1z" fill="#00803f"/>
<path d="M280.4 149.4l2.4-.5v1zM307.3 149.4h2.6" fill="none" stroke="#00803f" stroke-width=".19"/>
<path d="M307.3 148.9l2.6 .5-2.6 .5z" fill="#00803f"/>
<path d="M279.8 159.6h2.5M280.4 140.9v10.5M282.8 149.4h24.5M307.3 148.9l2.6 .5-2.6 .5zM309.9 140.9v10.5" fill="none" stroke="#00803f" stroke-width=".19"/>
<path d="M279.8 159.6l2.5-.5v1z" fill="#00803f"/>
<path d="M279.8 159.6l2.5-.5v1zM307.3 159.6h2.6" fill="none" stroke="#00803f" stroke-width=".19"/>
<path d="M307.3 159.1l2.6 .5-2.6 .5z" fill="#00803f"/>
<path d="M270.3 129.4v2.5M279.8 130.9v30.7M282.3 159.6h25M307.3 159.1l2.6 .5-2.6 .5zM309.9 140.9v20.7" fill="none" stroke="#00803f" stroke-width=".19"/>
<path d="M270.3 129.4l.5 2.5h-.9z" fill="#00803f"/>
<path d="M270.3 129.4l.5 2.5h-.9zM270.3 136.9v2.5" fill="none" stroke="#00803f" stroke-width=".19"/>
<path d="M269.9 136.9h.9l-.5 2.5z" fill="#00803f"/>
<path d="M268.4 129.4h9.9M268.4 139.4h10.4M269.9 136.9h.9l-.5 2.5zM270.3 131.9v5" fill="none" stroke="#00803f" stroke-width=".19"/>
<path d="M199.6 139.4l2.1 1.3" fill="none" stroke="#008000" stroke-width=".19"/>
<path d="M199.6 139.4l2.4 .9-.5 .8z" fill="#008000"/>
<path d="M199.6 139.4l2.4 .9-.5 .8zM201.7 140.7l14.8 9h54.9" fill="none" stroke="#008000" stroke-width=".19"/>
<g font-size="5.2" fill="#008000">
<text x="368" y="232">技术要求</text>
<text x="368" y="240.3">1.</text>
<text x="378.6" y="240.3">飞边去毛刺</text>
</g>
<g font-size="5.2">
<text x="300.6" y="264.4">导向框</text>
<text x="375.9" y="281.9">3420605B02</text>
</g>
<text font-size="4.6" x="271.5" y="279">蓝探科工业自动化（江苏）有限公司</text>
<g font-size="4.2" fill="#008000">
<text x="213.7" y="23.2">内侧打磨光滑</text>
<text x="133.3" y="41.8">619.72</text>
<text x="369.4" y="49.7" transform="rotate(22 369.4 49.7)">60</text>
<text x="383" y="53.7" transform="rotate(22 383 53.7)">30</text>
<text x="249.6" y="57.2">R3</text>
<text x="394.8" y="59.5" transform="rotate(-69 394.8 59.5)">85</text>
<text x="290.2" y="71.2">1.5</text>
<text x="387.9" y="78.3">2-</text>
<text x="395.3" y="78.3">5</text>
<text x="127.4" y="92.4" transform="rotate(-90 127.4 92.4)">262</text>
<text x="223.6" y="136.5" transform="rotate(-90 223.6 136.5)">30</text>
<text x="269.3" y="136.5" transform="rotate(-90 269.3 136.5)">30</text>
<text x="136.5" y="148.4">415</text>
<text x="218.9" y="148.6">此面底部30mm向内收口1.5mm</text>
<text x="290.9" y="148.4">88.5</text>
<text x="292.7" y="158.5">90</text>
<text x="169" y="180.3">折弯半径R10</text>
<text x="275.3" y="204">压边</text>
<text x="287.1" y="216.8" transform="rotate(-90 287.1 216.8)">6</text>
</g>
<text font-size="3.7" x="44.8" y="9.7" transform="rotate(180 44.8 9.7)">3420605B02</text>
<g font-size="3.7" fill="#008000">
<text x="352" y="23.3">C</text>
<text x="350.1" y="27.5">1 : 3</text>
<text x="283.2" y="62">D</text>
<text x="241.7" y="104.1">C</text>
<text x="297.4" y="196.1">D</text>
<text x="295.5" y="200.3">1 : 1</text>
</g>
<text font-size="3.6" fill="#008000" x="392.1" y="78.3">⌀</text>
<text font-size="3.4" x="270.2" y="284.2">Lantech Industrial Automation (Jiangsu) Co., Ltd.</text>
<g font-size="3">
<text x="287" y="253.5">UNIT: mm</text>
<text x="326.8" y="253.6">材 料</text>
<text x="351" y="253.5">SUS304</text>
<text x="355.3" y="263.6">制 图</text>
<text x="355.3" y="258.6">设 计</text>
<text x="385.3" y="258.6">17091</text>
<text x="385.3" y="263.6">17091</text>
<text x="355.3" y="268.6">比 例</text>
<text x="370.3" y="268.5">1 : 5</text>
<text x="385.3" y="268.7">重 量</text>
<text x="402.5" y="268.5">无</text>
<text x="362" y="273.6">共 9</text>
<text x="371" y="273.6">张</text>
<text x="392" y="273.6">第 8</text>
<text x="401" y="273.6">张</text>
<text x="354.5" y="279.1">零件号</text>
</g>
<text font-size="2.3" x="355.5" y="288.4">未经蓝探科事先书面同意，严禁复制或发布此文件。</text>
<g font-size="1.9">
<text x="235.3" y="257.7">未注公差角度及线性公差使用m</text>
<text x="229.5" y="260">（GB/T1804-2000），未注形位公差使</text>
<text x="229.5" y="262.2">用K级（GB/T 1184-1996）。</text>
<text x="229.5" y="264.4">—————————————————</text>
<text x="234.4" y="268.8">6 ～</text>
<text x="241.2" y="268.8">30以下</text>
<text x="242.1" y="266.6">6以下</text>
<text x="250.9" y="266.6">±0.05 mm</text>
<text x="250.9" y="268.8">±0.10 mm</text>
<text x="232.4" y="273.2">120 ～</text>
<text x="232.4" y="275.4">400 ～ 1000以下</text>
<text x="233.4" y="271.1">30 ～</text>
<text x="240.2" y="271.1">120以下</text>
<text x="240.2" y="273.2">400以下</text>
<text x="250.9" y="271.1">±0.15 mm</text>
<text x="250.9" y="273.2">±0.20 mm</text>
<text x="250.9" y="275.4">±0.30 mm</text>
<text x="231.5" y="277.7">1000 ～ 2000以下</text>
<text x="239.2" y="279.9">2000以上</text>
<text x="250.9" y="277.7">±0.50 mm</text>
<text x="250.9" y="279.9">±0.80 mm</text>
<text x="232.4" y="286.6">300 ～ 1000以下</text>
<text x="240.2" y="284.3">300以下</text>
<text x="250.9" y="284.3">±30′</text>
<text x="250.9" y="286.6">±15′</text>
<text x="239.2" y="288.8">1000以上</text>
<text x="250.9" y="288.8">±5′</text>
</g>
</svg>
